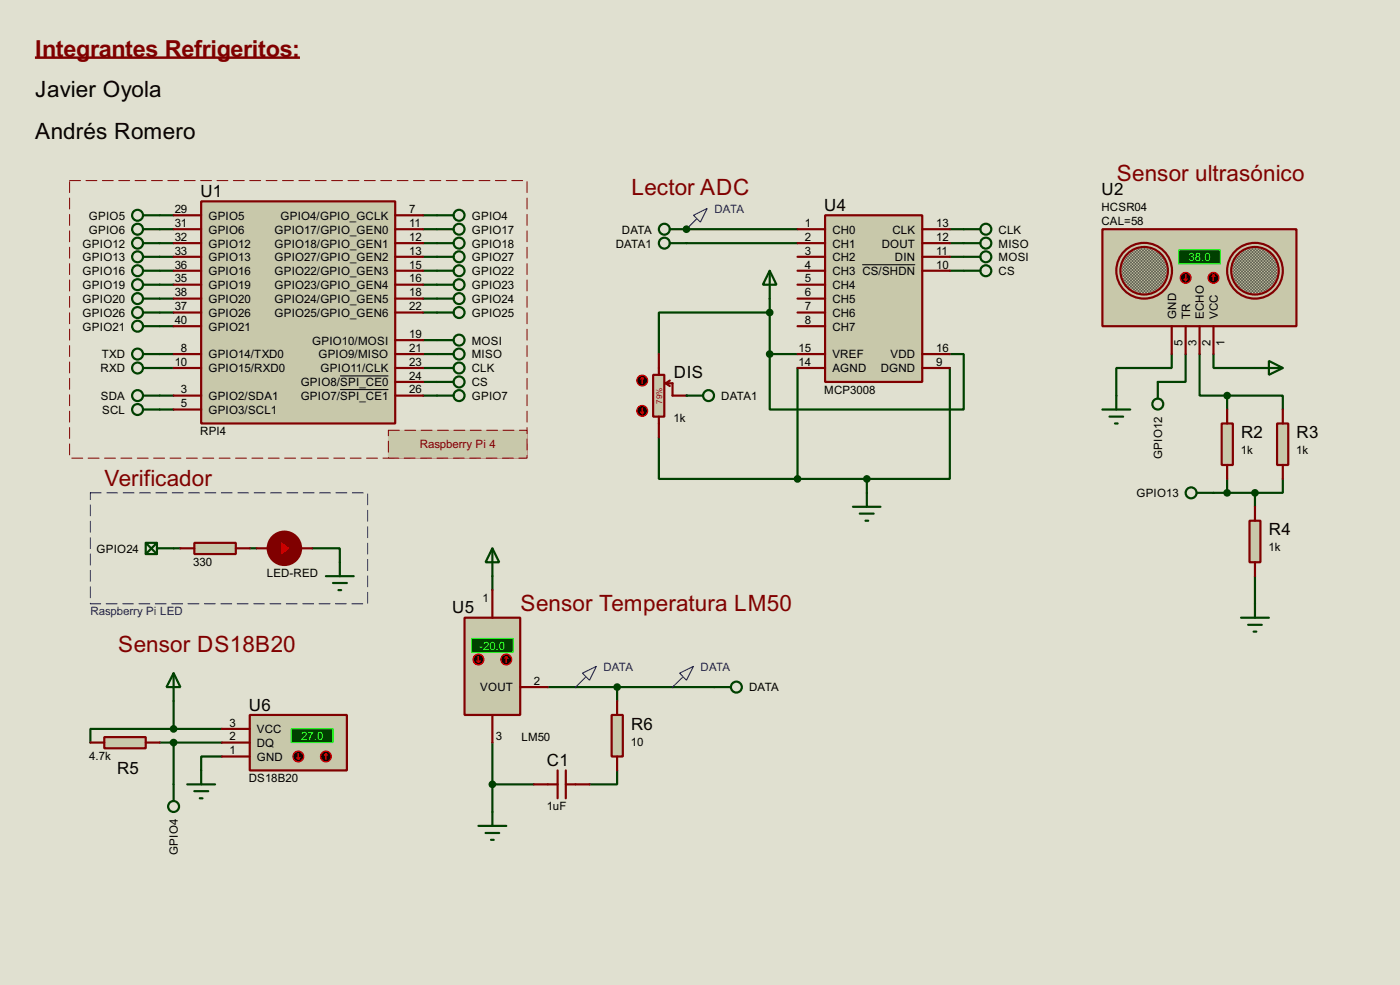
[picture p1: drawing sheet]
<svg xmlns="http://www.w3.org/2000/svg" width="256mm" height="180mm" viewBox="0 0 256 180" stroke-linecap="round" stroke-linejoin="round" font-family="sans-serif">
<path d="M0 0h256.5v180.3h-256.5z" fill="#e0e0d0"/>
<g fill="none" stroke="#004000" stroke-width=".4">
<path d="M29.3 39.4h2.5M77.5 39.4h2.6M29.3 42h2.5M29.3 47h2.5M29.3 52.1h2.5M29.3 57.2h2.5M29.3 44.5h2.5M29.3 49.6h2.5M29.3 54.7h2.5M29.3 59.7h2.5M77.5 42h2.6M77.5 47h2.6"/>
<path d="M77.5 52.1h2.6M77.5 57.2h2.6M77.5 44.5h2.6M77.5 49.6h2.6M77.5 54.7h2.6M29.3 72.4h2.5M29.3 75h2.5M29.3 67.4h2.5M29.3 64.8h2.5M77.5 72.4h2.6M77.5 67.4h2.6M77.5 64.8h2.6"/>
<path d="M77.5 62.3h2.6M77.5 69.9h2.6M214.7 64.8v2.6h-10.2v5M217.2 64.8v5.1h-5.1M222.3 64.8v2.6h7.6M235 87.7v2.5h-5.1v2.6M31.8 100.4h1.3M45.8 100.4h1.2M57.2 100.4h5.1v2.5M90.2 105.5v2.5M229.9 105.5v5M29.3 135.9h11.4"/>
<path d="M31.8 133.4h-15.2v2.5M31.8 128.3v5.1M31.8 135.9v7.7M31.8 133.4h8.9M40.7 138.5h-3.8v2.5M90.2 135.9v12.7M100.4 125.8h30.5M113.1 125.8v2.5M90.2 143.6h7.6M113.1 141v2.6h-5.1"/>
</g>
<circle cx="125.8" cy="42" r=".2" fill="#004000"/>
<path d="M125.8 42h20.3M174 42h2.6M174 47h2.6M174 49.6h2.6M174 44.5h2.6M146.1 64.8h-5.1v10.2h35.6v-10.2h-2.6M146.1 67.4v20.3M174 67.4v20.3h-15.2M120.7 80.1v7.6h25.4M146.1 87.7h12.7M158.8 87.7v2.5" fill="none" stroke="#004000" stroke-width=".4"/>
<circle cx="125.8" cy="72.4" r=".2" fill="#004000"/>
<path d="M125.8 44.5h20.3M141 57.2h-20.3v7.6M141 54.7v10.1M219.8 64.8v7.6h5M224.8 72.4h10.2v2.6M224.8 72.4v2.6M222.3 90.2h7.6M224.8 87.7v2.5" fill="none" stroke="#004000" stroke-width=".4"/>
<path d="M6.4 10.6h48.6" fill="none" stroke="#800000" stroke-width=".45"/>
<path d="M12.8 33.1h83.8v50.8h-83.8z" fill="none" stroke="#e0e0d0" stroke-width=".18"/>
<path d="M12.8 33.1h83.8v50.8h-83.8z" fill="none" stroke="#800000" stroke-width=".18" stroke-dasharray="2 1"/>
<g fill="#c8c8aa">
<path d="M71.2 78.8h25.4v5.1h-25.4z" fill-rule="evenodd"/>
<path d="M71.2 78.8h25.4v5.1h-25.4z" fill-rule="evenodd"/>
</g>
<path d="M71.2 78.8h25.4v5.1h-25.4z" fill="none" stroke="#c8c8aa" stroke-width=".18"/>
<path d="M71.2 78.8h25.4v5.1h-25.4z" fill="none" stroke="#800000" stroke-width=".18" stroke-dasharray="2 1"/>
<path d="M36.9 36.9h35.5v40.6h-35.5z" fill="#c8c8aa" stroke="#800000" stroke-width=".4"/>
<g fill="none" stroke="#800000" stroke-width=".4">
<path d="M31.8 39.4h5.1M72.4 39.4h5.1M31.8 42h5.1M31.8 47h5.1M31.8 49.6h5.1M31.8 52.1h5.1M31.8 57.2h5.1M31.8 44.5h5.1M31.8 54.7h5.1M31.8 59.7h5.1M72.4 42h5.1M72.4 47h5.1"/>
<path d="M72.4 49.6h5.1M72.4 52.1h5.1M72.4 57.2h5.1M72.4 44.5h5.1M72.4 54.7h5.1M31.8 72.4h5.1M31.8 75h5.1M31.8 64.8h5.1M31.8 67.4h5.1M72.4 72.4h5.1M72.4 62.3h5.1M72.4 64.8h5.1"/>
<path d="M72.4 67.4h5.1M72.4 69.9h5.1M53.4 99.1v2.6M49.1 100.4h2.3M53.4 100.4h1.8"/>
</g>
<path d="M62.3 68.8h8.9M62.3 71.3h8.9" fill="none" stroke="#000" stroke-width=".18"/>
<g fill="none" stroke="#004000" stroke-width=".4">
<path d="M26.2 39.4h3.1M80.1 39.4h3M26.2 42h3.1M26.2 47h3.1M26.2 52.1h3.1M26.2 57.2h3.1M26.2 44.5h3.1M26.2 49.6h3.1M26.2 54.7h3.1M26.2 59.7h3.1M80.1 42h3M80.1 47h3"/>
<path d="M80.1 52.1h3M80.1 57.2h3M80.1 44.5h3M80.1 49.6h3M80.1 54.7h3M26.2 72.4h3.1M26.2 75h3.1M26.2 67.4h3.1M26.2 64.8h3.1M80.1 72.4h3M80.1 67.4h3M80.1 64.8h3"/>
<path d="M80.1 62.3h3M80.1 69.9h3"/>
<circle cx="25.2" cy="39.4" r="1"/>
<circle cx="84.1" cy="39.4" r="1"/>
<circle cx="25.2" cy="47" r="1"/>
<circle cx="25.2" cy="49.6" r="1"/>
<circle cx="25.2" cy="42" r="1"/>
<circle cx="25.2" cy="44.5" r="1"/>
<circle cx="25.2" cy="57.2" r="1"/>
<circle cx="25.2" cy="52.1" r="1"/>
<circle cx="25.2" cy="54.7" r="1"/>
<circle cx="25.2" cy="59.7" r="1"/>
<circle cx="84.1" cy="49.6" r="1"/>
<circle cx="84.1" cy="47" r="1"/>
<circle cx="84.1" cy="42" r="1"/>
<circle cx="84.1" cy="44.5" r="1"/>
<circle cx="84.1" cy="54.7" r="1"/>
<circle cx="84.1" cy="52.1" r="1"/>
<circle cx="84.1" cy="57.2" r="1"/>
<circle cx="25.2" cy="72.4" r="1"/>
<circle cx="25.2" cy="75" r="1"/>
<circle cx="25.2" cy="64.8" r="1"/>
<circle cx="25.2" cy="67.4" r="1"/>
<circle cx="84.1" cy="62.3" r="1"/>
<circle cx="84.1" cy="69.9" r="1"/>
<circle cx="84.1" cy="67.4" r="1"/>
<circle cx="84.1" cy="64.8" r="1"/>
<circle cx="84.1" cy="72.4" r="1"/>
</g>
<path d="M16.6 90.2h50.8v20.3h-50.8z" fill="none" stroke="#e0e0d0" stroke-width=".18"/>
<path d="M16.6 90.2h50.8v20.3h-50.8z" fill="none" stroke="#0000c0" stroke-width=".18" stroke-dasharray="2 1"/>
<circle cx="52.1" cy="100.4" r="3.1" fill="#800000" stroke="#800000" stroke-width=".4"/>
<path d="M51.4 98.9l2 1.5-2 1.5z" fill="#f00" stroke="#800000" stroke-width=".4"/>
<path d="M47 100.4h2.6M54.7 100.4h2.5" fill="none" stroke="#800000" stroke-width=".4"/>
<path d="M35.6 99.4h7.6v2h-7.6z" fill="#c8c8aa" stroke="#800000" stroke-width=".4"/>
<path d="M33.1 100.4h2.5M43.2 100.4h2.6" fill="none" stroke="#800000" stroke-width=".4"/>
<g fill="none" stroke="#004000" stroke-width=".4">
<path d="M26.7 99.4h2.1v2h-2.1zM26.7 99.4l2.1 2M28.8 99.4l-2.1 2M28.8 100.4h3M59.7 105.5h5.1M61 106.7h2.6M62 108h.5M62.3 102.9v2.6M31.8 123.2l1.3 2.6h-2.6zM31.8 123.2v5.1M130.9 125.8h3M34.3 143.6h5.1"/>
<path d="M35.6 144.8h2.6M36.6 146.1h.5M36.9 141v2.6"/>
<circle cx="134.9" cy="125.8" r="1"/>
</g>
<path d="M19.1 134.9h7.6v2.1h-7.6z" fill="#c8c8aa" stroke="#800000" stroke-width=".4"/>
<path d="M16.6 135.9h2.5M26.7 135.9h2.6" fill="none" stroke="#800000" stroke-width=".4"/>
<g fill="#004000" stroke="#004000" stroke-width=".4">
<circle cx="31.8" cy="133.4" r=".5"/>
<circle cx="31.8" cy="135.9" r=".5"/>
</g>
<g fill="none" stroke="#004000" stroke-width=".4">
<path d="M90.2 100.4l1.3 2.5h-2.5zM90.2 100.4v5.1M31.8 143.6v3M87.7 151.2h5.1M89 152.5h2.5M90 153.7h.5M90.2 148.6v2.6"/>
<circle cx="31.8" cy="147.6" r="1"/>
</g>
<path d="M112.1 130.9h2v7.6h-2z" fill="#c8c8aa" stroke="#800000" stroke-width=".4"/>
<path d="M113.1 128.3v2.6M113.1 138.5v2.5M97.8 143.6h4.4M102.2 141v5.1M103.7 141v5.1M103.7 143.6h4.3" fill="none" stroke="#800000" stroke-width=".4"/>
<circle cx="113" cy="125.8" r=".5" fill="#004000" stroke="#004000" stroke-width=".4"/>
<path d="M106.7 123.2l2.6-1.2-1.3 2.5zM107.2 124l-1.7 1.8M124.5 123.2l2.6-1.2-1.3 2.5zM125 124l-1.8 1.8" fill="none" stroke="#0000c0" stroke-width=".2"/>
<path d="M85.1 113.1h10.2v17.8h-10.2z" fill="#c8c8aa" stroke="#800000" stroke-width=".4"/>
<path d="M86.4 116.9h7.6v2.5h-7.6z" fill="#004000" stroke="#0f0" stroke-width=".2"/>
<path d="M90.2 108v5.1M90.2 130.9v5M95.3 125.8h5.1" fill="none" stroke="#800000" stroke-width=".4"/>
<circle cx="92.7" cy="120.7" r="1" fill="#400000" stroke="#f00" stroke-width=".2"/>
<path d="M92.8 120.2l-.3 .3M92.8 120.2l.2 .3M92.8 120.2v1" fill="none" stroke="#f00" stroke-width=".2"/>
<circle cx="87.6" cy="120.7" r="1" fill="#400000" stroke="#f00" stroke-width=".2"/>
<path d="M87.4 121l.3 .2M87.7 120.2v1M87.9 121l-.2 .2" fill="none" stroke="#f00" stroke-width=".2"/>
<circle cx="90.2" cy="143.6" r=".5" fill="#004000" stroke="#004000" stroke-width=".4"/>
<path d="M45.8 130.9h17.8v10.1h-17.8z" fill="#c8c8aa" stroke="#800000" stroke-width=".4"/>
<path d="M53.4 133.4h7.6v2.5h-7.6z" fill="#004000" stroke="#0f0" stroke-width=".2"/>
<path d="M40.7 135.9h5.1M40.7 133.4h5.1M40.7 138.5h5.1" fill="none" stroke="#800000" stroke-width=".4"/>
<circle cx="59.7" cy="138.5" r="1" fill="#400000" stroke="#f00" stroke-width=".2"/>
<path d="M59.7 138l-.2 .2M59.7 138l.3 .2M59.7 138v1" fill="none" stroke="#f00" stroke-width=".2"/>
<circle cx="54.6" cy="138.5" r="1" fill="#400000" stroke="#f00" stroke-width=".2"/>
<path d="M54.4 138.7l.3 .3M54.7 138v1M54.9 138.7l-.2 .3" fill="none" stroke="#f00" stroke-width=".2"/>
<path d="M202 42h35.5v17.7h-35.5z" fill="#c8c8aa" stroke="#800000" stroke-width=".4"/>
<g fill="#c8c8aa" stroke="#800000" stroke-width=".4">
<circle cx="209.6" cy="49.6" r="5.1"/>
<circle cx="229.9" cy="49.6" r="5.1"/>
</g>
<circle cx="209.6" cy="49.6" r="4.4" fill="#c8c8aa"/>
<circle cx="209.6" cy="49.6" r="4.4" fill="#000"/>
<circle cx="209.6" cy="49.6" r="4.4" fill="none" stroke="#c8c8aa" stroke-width=".4"/>
<circle cx="209.6" cy="49.6" r="4.4" fill="none" stroke="#800000" stroke-width=".4"/>
<circle cx="229.9" cy="49.6" r="4.4" fill="#c8c8aa"/>
<circle cx="229.9" cy="49.6" r="4.4" fill="#000"/>
<circle cx="229.9" cy="49.6" r="4.4" fill="none" stroke="#c8c8aa" stroke-width=".4"/>
<circle cx="229.9" cy="49.6" r="4.4" fill="none" stroke="#800000" stroke-width=".4"/>
<path d="M216 45.8h7.6v2.5h-7.6z" fill="#004000" stroke="#0f0" stroke-width=".2"/>
<path d="M214.7 59.7v5.1M217.2 59.7v5.1M219.8 59.7v5.1M222.3 59.7v5.1" fill="none" stroke="#800000" stroke-width=".4"/>
<circle cx="222.3" cy="50.9" r="1" fill="#400000" stroke="#f00" stroke-width=".2"/>
<path d="M222.3 50.3l-.2 .3M222.3 50.3l.3 .3M222.3 50.3v1.1" fill="none" stroke="#f00" stroke-width=".2"/>
<circle cx="217.2" cy="50.9" r="1" fill="#400000" stroke="#f00" stroke-width=".2"/>
<path d="M217 51.1l.2 .3M217.2 50.3v1.1M217.5 51.1l-.3 .3" fill="none" stroke="#f00" stroke-width=".2"/>
<g fill="none" stroke="#004000" stroke-width=".4">
<path d="M212.1 69.9v3.1M219.3 90.2h3"/>
<circle cx="212.1" cy="74" r="1"/>
<circle cx="218.2" cy="90.2" r="1"/>
</g>
<path d="M234 77.5h2v7.6h-2z" fill="#c8c8aa" stroke="#800000" stroke-width=".4"/>
<path d="M235 75v2.5M235 85.1v2.6" fill="none" stroke="#800000" stroke-width=".4"/>
<path d="M228.9 95.3h2v7.6h-2z" fill="#c8c8aa" stroke="#800000" stroke-width=".4"/>
<path d="M229.9 92.8v2.5M229.9 102.9v2.6" fill="none" stroke="#800000" stroke-width=".4"/>
<g fill="#004000" stroke="#004000" stroke-width=".4">
<circle cx="229.9" cy="90.2" r=".5"/>
<circle cx="125.7" cy="42" r=".5"/>
</g>
<g fill="none" stroke="#004000" stroke-width=".4">
<path d="M122.7 42h3.1M141 49.6l1.3 2.5h-2.5zM141 49.6v5.1M202 75h5.1M203.3 76.3h2.5M204.3 77.5h.5M204.5 72.4v2.6M229.9 67.4h5.1M232.5 66.1l2.5 1.3-2.5 1.2zM156.3 92.8h5M157.5 94h2.6M158.6 95.3h.5"/>
<path d="M158.8 90.2v2.6M227.4 113.1h5.1M228.7 114.4h2.5M229.7 115.6h.5M229.9 110.5v2.6"/>
<circle cx="121.7" cy="42" r="1"/>
</g>
<path d="M127.1 39.4l2.5-1.2-1.3 2.5zM127.6 40.2l-1.8 1.8" fill="none" stroke="#0000c0" stroke-width=".2"/>
<path d="M151.2 39.4h17.8v30.5h-17.8z" fill="#c8c8aa" stroke="#800000" stroke-width=".4"/>
<g fill="none" stroke="#800000" stroke-width=".4">
<path d="M146.1 42h5.1M146.1 44.5h5.1M146.1 47h5.1M146.1 49.6h5.1M146.1 52.1h5.1M146.1 54.7h5.1M146.1 57.2h5.1M146.1 59.7h5.1M169 42h5M169 44.5h5M169 47h5M169 49.6h5"/>
<path d="M146.1 64.8h5.1M146.1 67.4h5.1M169 64.8h5M169 67.4h5"/>
</g>
<path d="M158 48.5h9.7" fill="none" stroke="#000" stroke-width=".18"/>
<g fill="none" stroke="#004000" stroke-width=".4">
<path d="M176.6 42h3M176.6 47h3M176.6 49.6h3M176.6 44.5h3"/>
<circle cx="180.6" cy="42" r="1"/>
<circle cx="180.6" cy="44.5" r="1"/>
<circle cx="180.6" cy="49.6" r="1"/>
<circle cx="180.6" cy="47" r="1"/>
</g>
<g fill="#004000" stroke="#004000" stroke-width=".4">
<circle cx="158.8" cy="87.7" r=".5"/>
<circle cx="141" cy="64.8" r=".5"/>
<circle cx="146.1" cy="87.7" r=".5"/>
</g>
<path d="M119.7 68.6h2v7.7h-2z" fill="#c8c8aa" stroke="#800000" stroke-width=".4"/>
<path d="M120.7 64.8v3.8M120.7 76.3v3.8M122 70.2l.7 .5M122 70.2h1.2v2.2h2.6M122.7 69.7l-.7 .5" fill="none" stroke="#800000" stroke-width=".4"/>
<circle cx="117.6" cy="69.7" r="1" fill="#400000" stroke="#f00" stroke-width=".2"/>
<path d="M117.7 69.1l-.3 .3M117.7 69.1l.2 .3M117.7 69.1v1.1" fill="none" stroke="#f00" stroke-width=".2"/>
<circle cx="117.6" cy="75.2" r="1" fill="#400000" stroke="#f00" stroke-width=".2"/>
<path d="M117.4 75.5l.3 .2M117.7 74.7v1M117.9 75.5l-.2 .2" fill="none" stroke="#f00" stroke-width=".2"/>
<g fill="none" stroke="#004000" stroke-width=".4">
<path d="M122.7 44.5h3.1M125.8 72.4h3"/>
<circle cx="121.7" cy="44.5" r="1"/>
<circle cx="129.8" cy="72.4" r="1"/>
</g>
<circle cx="141" cy="57.2" r=".5" fill="#004000" stroke="#004000" stroke-width=".4"/>
<path d="M223.8 77.5h2.1v7.6h-2.1z" fill="#c8c8aa" stroke="#800000" stroke-width=".4"/>
<path d="M224.8 75v2.5M224.8 85.1v2.6" fill="none" stroke="#800000" stroke-width=".4"/>
<g fill="#004000" stroke="#004000" stroke-width=".4">
<circle cx="224.8" cy="72.4" r=".5"/>
<circle cx="224.8" cy="90.2" r=".5"/>
</g>
<text font-size="4.8" fill="#800000" x="6.5" y="10.4">Integrantes Refrigeritos:</text>
<g font-size="4.6">
<text x="6.5" y="17.8">Javier Oyola</text>
<text x="6.5" y="25.4">Andrés Romero</text>
</g>
<g font-size="4.6" fill="#800000">
<text x="115.7" y="35.6">Lector ADC</text>
<text x="204.6" y="33.1">Sensor ultrasónico</text>
<text x="19.2" y="88.9">Verificador</text>
<text x="95.4" y="111.8">Sensor Temperatura LM50</text>
<text x="21.7" y="119.4">Sensor DS18B20</text>
</g>
<g font-size="3.5">
<text x="201.8" y="35.8">U2</text>
<text x="36.7" y="36">U1</text>
<text x="151" y="38.6">U4</text>
<text x="123.5" y="69.1">DIS</text>
<text x="227.4" y="80.2">R2</text>
<text x="237.5" y="80.2">R3</text>
<text x="232.5" y="98">R4</text>
<text x="82.9" y="112.3">U5</text>
<text x="45.6" y="130.1">U6</text>
<text x="115.6" y="133.6">R6</text>
<text x="21.5" y="141.7">R5</text>
<text x="100.2" y="140.2">C1</text>
</g>
<g font-size="2.4">
<text x="16.3" y="40.2">GPIO5</text>
<text x="32" y="39">29</text>
<text x="32" y="41.6">31</text>
<text x="38.2" y="40.2">GPIO5</text>
<text x="51.4" y="40.2">GPIO4/GPIO_GCLK</text>
<text x="75" y="39">7</text>
<text x="75" y="41.6">11</text>
<text x="86.4" y="40.2">GPIO4</text>
<text x="147.5" y="41.6">1</text>
<text x="171.5" y="41.6">13</text>
<text x="201.8" y="38.6">HCSR04</text>
<text x="201.8" y="41.2">CAL=58</text>
<text x="15.1" y="47.8">GPIO13</text>
<text x="15.1" y="45.3">GPIO12</text>
<text x="16.3" y="42.7">GPIO6</text>
<text x="32" y="46.6">33</text>
<text x="32" y="44.1">32</text>
<text x="38.2" y="42.7">GPIO6</text>
<text x="38.2" y="47.8">GPIO13</text>
<text x="38.2" y="45.3">GPIO12</text>
<text x="50.3" y="42.7">GPIO17/GPIO_GEN0</text>
<text x="50.3" y="47.8">GPIO27/GPIO_GEN2</text>
<text x="50.3" y="45.3">GPIO18/GPIO_GEN1</text>
<text x="75" y="46.6">13</text>
<text x="75" y="44.1">12</text>
<text x="86.4" y="42.7">GPIO17</text>
<text x="86.4" y="47.8">GPIO27</text>
<text x="86.4" y="45.3">GPIO18</text>
<text x="112.8" y="45.3">DATA1</text>
<text x="113.9" y="42.7">DATA</text>
<text x="147.5" y="44.1">2</text>
<text x="147.5" y="46.6">3</text>
<text x="152.5" y="42.7">CH0</text>
<text x="152.5" y="45.3">CH1</text>
<text x="152.5" y="47.8">CH2</text>
<text x="161.5" y="45.3">DOUT</text>
<text x="163.5" y="42.7">CLK</text>
<text x="163.9" y="47.8">DIN</text>
<text x="171.5" y="46.6">11</text>
<text x="171.5" y="44.1">12</text>
<text x="182.9" y="42.7">CLK</text>
<text x="182.9" y="47.8">MOSI</text>
<text x="182.9" y="45.3">MISO</text>
<text x="15.1" y="52.9">GPIO19</text>
<text x="15.1" y="50.4">GPIO16</text>
<text x="32" y="51.7">35</text>
<text x="32" y="49.2">36</text>
<text x="38.2" y="52.9">GPIO19</text>
<text x="38.2" y="50.4">GPIO16</text>
<text x="50.3" y="50.4">GPIO22/GPIO_GEN3</text>
<text x="50.3" y="52.9">GPIO23/GPIO_GEN4</text>
<text x="75" y="49.2">15</text>
<text x="75" y="51.7">16</text>
<text x="86.4" y="50.4">GPIO22</text>
<text x="86.4" y="52.9">GPIO23</text>
<text x="147.5" y="49.2">4</text>
<text x="147.5" y="51.7">5</text>
<text x="152.5" y="50.4">CH3 CS/SHDN</text>
<text x="152.5" y="52.9">CH4</text>
<text x="171.5" y="49.2">10</text>
<text x="182.9" y="50.4">CS</text>
<text x="15.1" y="58">GPIO26</text>
<text x="15.1" y="55.4">GPIO20</text>
<text x="32" y="56.8">37</text>
<text x="32" y="54.3">38</text>
<text x="32" y="59.3">40</text>
<text x="38.2" y="58">GPIO26</text>
<text x="38.2" y="55.4">GPIO20</text>
<text x="50.3" y="55.4">GPIO24/GPIO_GEN5</text>
<text x="50.3" y="58">GPIO25/GPIO_GEN6</text>
<text x="75" y="54.3">18</text>
<text x="75" y="56.8">22</text>
<text x="86.4" y="55.4">GPIO24</text>
<text x="86.4" y="58">GPIO25</text>
<text x="147.5" y="54.3">6</text>
<text x="147.5" y="56.8">7</text>
<text x="147.5" y="59.3">8</text>
<text x="152.5" y="55.4">CH5</text>
<text x="152.5" y="58">CH6</text>
<text x="215.5" y="58.4" transform="rotate(-90 215.5 58.4)">GND</text>
<text x="218" y="58.4" transform="rotate(-90 218 58.4)">TR</text>
<text x="220.6" y="58.4" transform="rotate(-90 220.6 58.4)">ECHO</text>
<text x="223.1" y="58.4" transform="rotate(-90 223.1 58.4)">VCC</text>
<text x="15.1" y="60.5">GPIO21</text>
<text x="18.6" y="65.6">TXD</text>
<text x="33.2" y="64.4">8</text>
<text x="38.2" y="60.5">GPIO21</text>
<text x="38.2" y="65.6">GPIO14/TXD0</text>
<text x="57.2" y="63.1">GPIO10/MOSI</text>
<text x="58.3" y="65.6">GPIO9/MISO</text>
<text x="75" y="61.9">19</text>
<text x="75" y="64.4">21</text>
<text x="86.4" y="63.1">MOSI</text>
<text x="86.4" y="65.6">MISO</text>
<text x="146.3" y="64.4">15</text>
<text x="152.5" y="60.5">CH7</text>
<text x="152.5" y="65.6">VREF</text>
<text x="163.1" y="65.6">VDD</text>
<text x="171.5" y="64.4">16</text>
<text x="216.7" y="63.4" transform="rotate(-90 216.7 63.4)">5</text>
<text x="219.2" y="63.4" transform="rotate(-90 219.2 63.4)">3</text>
<text x="221.8" y="63.4" transform="rotate(-90 221.8 63.4)">2</text>
<text x="224.3" y="63.4" transform="rotate(-90 224.3 63.4)">1</text>
<text x="18.4" y="68.1">RXD</text>
<text x="32" y="67">10</text>
<text x="33.2" y="72">3</text>
<text x="38.2" y="68.1">GPIO15/RXD0</text>
<text x="55.1" y="70.7">GPIO8/SPI_CE0</text>
<text x="58.7" y="68.1">GPIO11/CLK</text>
<text x="75" y="67">23</text>
<text x="75" y="69.5">24</text>
<text x="75" y="72">26</text>
<text x="86.4" y="68.1">CLK</text>
<text x="86.4" y="70.7">CS</text>
<text x="146.3" y="67">14</text>
<text x="152.5" y="68.1">AGND</text>
<text x="161.3" y="68.1">DGND</text>
<text x="171.5" y="67">9</text>
<text x="18.5" y="73.2">SDA</text>
<text x="18.7" y="75.8">SCL</text>
<text x="33.2" y="74.6">5</text>
<text x="38.2" y="73.2">GPIO2/SDA1</text>
<text x="38.2" y="75.8">GPIO3/SCL1</text>
<text x="55.1" y="73.2">GPIO7/SPI_CE1</text>
<text x="86.4" y="73.2">GPIO7</text>
<text x="123.4" y="77.2">1k</text>
<text x="132.1" y="73.2">DATA1</text>
<text x="151" y="72.1">MCP3008</text>
<text x="36.7" y="79.7">RPI4</text>
<text x="227.3" y="83.1">1k</text>
<text x="237.5" y="83.1">1k</text>
<text x="212.9" y="84" transform="rotate(-90 212.9 84)">GPIO12</text>
<text x="208.2" y="91">GPIO13</text>
<text x="17.7" y="101.2">GPIO24</text>
<text x="232.4" y="100.9">1k</text>
<text x="35.4" y="103.6">330</text>
<text x="48.9" y="105.6">LED-RED</text>
<text x="88.4" y="110.1">1</text>
<text x="97.8" y="125.4">2</text>
<text x="88" y="126.6">VOUT</text>
<text x="137.2" y="126.6">DATA</text>
<text x="42.1" y="135.5">2</text>
<text x="42.1" y="133">3</text>
<text x="47" y="136.7">DQ</text>
<text x="47" y="134.2">VCC</text>
<text x="90.8" y="135.4">3</text>
<text x="95.5" y="135.6">LM50</text>
<text x="115.6" y="136.5">10</text>
<text x="16.4" y="139.2">4.7k</text>
<text x="42.1" y="138.1">1</text>
<text x="45.6" y="143.2">DS18B20</text>
<text x="47" y="139.3">GND</text>
<text x="100.2" y="148.3">1uF</text>
<text x="32.6" y="156.5" transform="rotate(-90 32.6 156.5)">GPIO4</text>
</g>
<g font-size="2.4" fill="#0000c0">
<text x="130.9" y="39">DATA</text>
<text x="16.6" y="112.5">Raspberry Pi LED</text>
<text x="110.5" y="122.8">DATA</text>
<text x="128.3" y="122.8">DATA</text>
</g>
<g font-size="2.4" fill="#0f0">
<text x="217.8" y="47.8">38.0</text>
<text x="87.8" y="119">-20.0</text>
<text x="55.2" y="135.5">27.0</text>
</g>
<text font-size="2.4" fill="#800000" x="76.9" y="82.1">Raspberry Pi 4</text>
<text font-size="1.7" fill="#c00000" x="121.3" y="73.9" transform="rotate(-90 121.3 73.9)">79%</text>
</svg>
